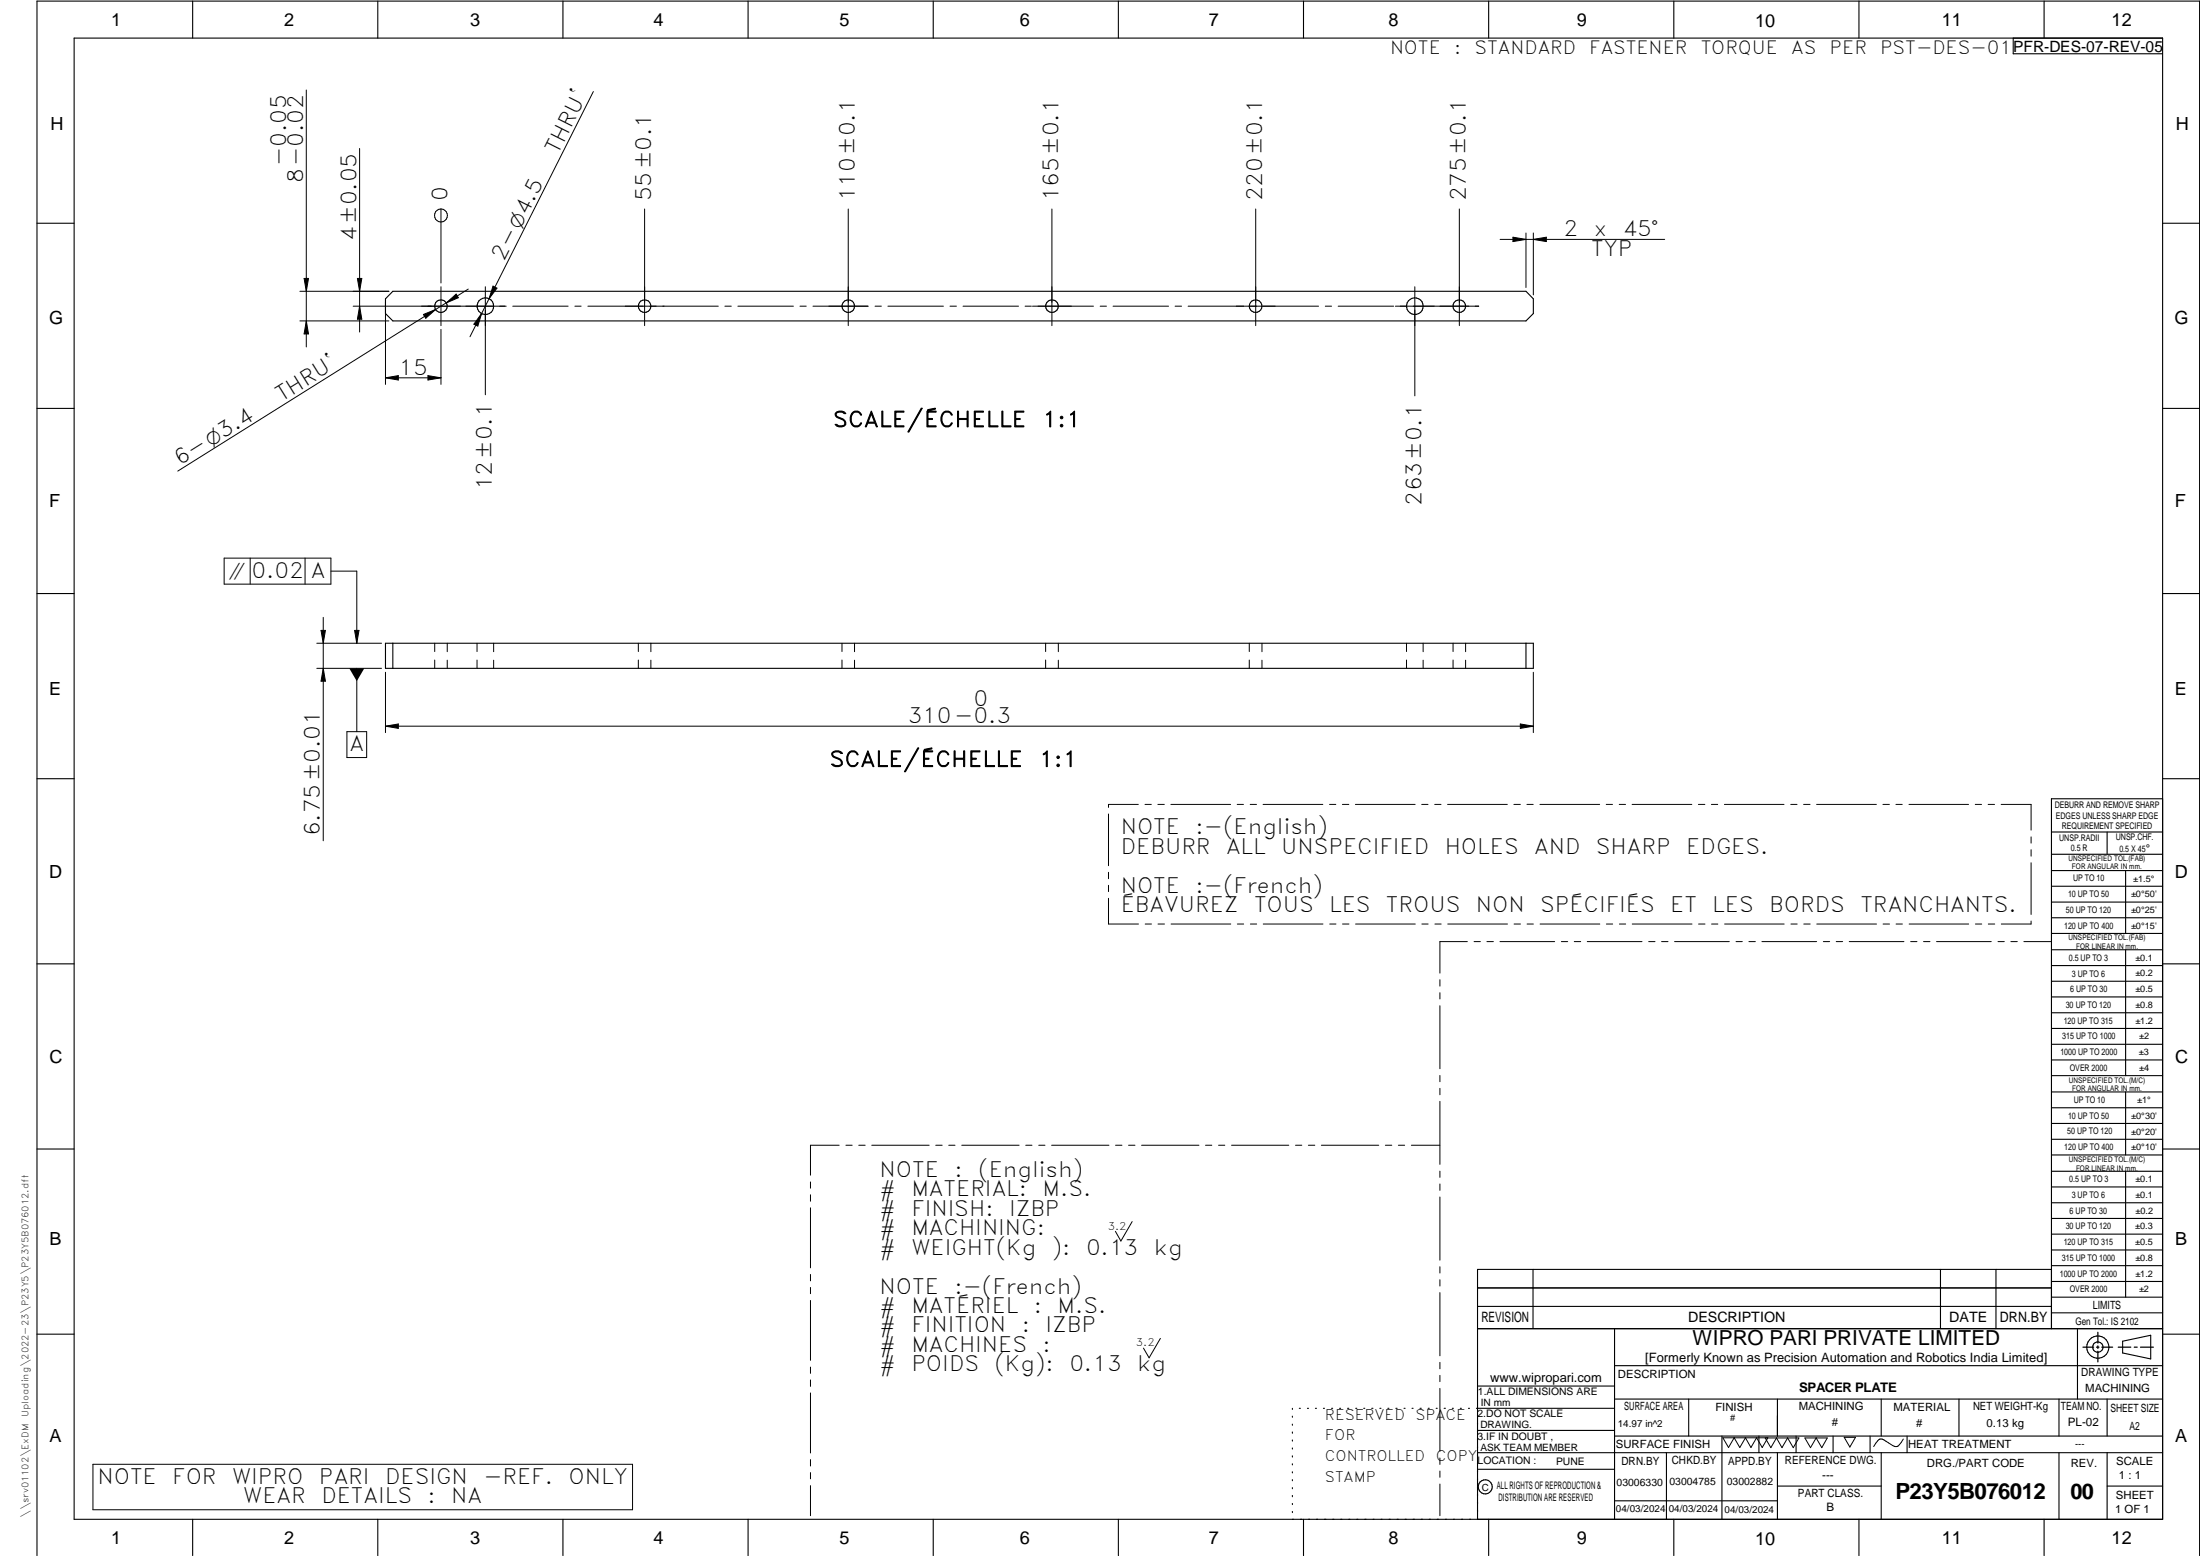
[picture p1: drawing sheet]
<svg xmlns="http://www.w3.org/2000/svg" width="594mm" height="420mm" viewBox="0 0 594 420" stroke-linecap="round" stroke-linejoin="round" font-family="sans-serif">
<g fill="none" stroke="#000" stroke-width=".3">
<path d="M20 10.3h564v400h-564zM52 .3v10M102 .3v10M152 .3v10M202 .3v10M252 .3v10M302 .3v10M352 .3v10M402 .3v10M452 .3v10M502 .3v10M543.6 10.3v4.2h40.4"/>
<path d="M552 .3v10M10 60.3h10M106.1 78.7h306l2 2v4l-2 2h-306l-2-2v-4zM584 60.3h10M10 110.3h10M584 110.3h10M10 160.3h10M104.1 173.7h310v6.8h-310zM106.1 173.7v6.8M412.1 173.7v6.8M584 160.3h10M10 210.3h10"/>
<path d="M584 215.7h-30v143.1M584 210.3h10M554 224.7h30M554 230.7h30M554 235.1h30M554 239.3h30M569 224.7v6M574 235.1v17M554 243.6h30M554 247.8h30M554 252.1h30M554 256.5h30"/>
<path d="M574 256.5v33.9M10 260.3h10M554 260.7h30M554 265h30M554 269.2h30M554 273.5h30M554 277.7h30M584 260.3h10M554 282h30M554 286.2h30M554 290.4h30M554 294.9h30"/>
<path d="M554 299.1h30M574 294.9v17M10 310.3h10M554 303.4h30M554 307.6h30M554 311.9h30M554 316.3h30M574 316.3v34M584 310.3h10M554 320.5h30M554 324.8h30M554 329h30"/>
<path d="M554 333.2h30M554 337.5h30M399 358.8h185M399 352.8h155M399 347.8h155M414 342.8v16M436 358.8v51.5M524 342.8v16M539 342.8v16M554 341.8h30M554 346h30M554 350.3h30"/>
<path d="M554 354.5h30M554 342.8h-155v67.5M561 358.8v19M10 360.3h10M399 374.3h37M436 368.8h148M436 377.8h148M456 377.8v10M480 377.8v10M508 377.8v10M529 377.8v10M556 377.8v10"/>
<path d="M569 377.8v10M573.2 362.2l7.6-1.6v6.3l-7.6-1.6zM584 360.3h10M349 380.3v.3M349 382.4v.3M349 384.6v.3M349 386.7v.3M349 388.8v.3M349 391v.3M349 393.1v.3M349 395.3v.3M349 397.4v.3"/>
<path d="M349 399.5v.3M350.9 380.3h.2M353.1 380.3h.2M355.2 380.3h.3M357.4 380.3h.3M359.6 380.3h.3M361.7 380.3h.3M363.9 380.3h.3M366.1 380.3h.3M368.3 380.3h.2M370.4 380.3h.3M372.6 380.3h.3"/>
<path d="M374.8 380.3h.3M376.9 380.3h.4M379.1 380.3h.3M381.3 380.3h.3M383.4 380.3h.4M385.6 380.3h.3M387.8 380.3h.3M390 380.3h.3M392.2 380.3h.3M394.3 380.3h.3M396.5 380.3h.3M398.7 380.3h37.3"/>
<path d="M399 386.2h37M399 396.7h37M436 387.8h148M450 392.3v18M465 387.8v22.5M475 387.8v4.5M480 392.3v18M485 387.8v4.5M495 387.8v4.5M505 387.8v4.5M508 392.3v18M515 387.8v4.5"/>
<path d="M556 392.3v18M569 392.3v18M584 392.3h-185M52 410.3v9.7M102 410.3v9.7M152 410.3v9.7M202 410.3v9.7M252 410.3v9.7M302 410.3v9.7M349 401.7v.3M349 403.8v.4M349 406v.3"/>
<path d="M349 408.1v.3M352 410.3v9.7M402 410.3v9.7M436 405.3h44M452 410.3v9.7M480 401.3h28M502 410.3v9.7M552 410.3v9.7M569 401.3h15M10 420v-419.7h584v419.7"/>
<circle cx="119.1" cy="82.7" r="1.71"/>
<circle cx="131.1" cy="82.7" r="2.23"/>
<circle cx="174.1" cy="82.7" r="1.7"/>
<circle cx="229.1" cy="82.7" r="1.69"/>
<circle cx="284.1" cy="82.7" r="1.71"/>
<circle cx="339.1" cy="82.7" r="1.71"/>
<circle cx="382.1" cy="82.7" r="2.24"/>
<circle cx="394.1" cy="82.7" r="1.71"/>
<circle cx="566.5" cy="363.8" r="2.99"/>
<circle cx="566.5" cy="363.7" r="1.41"/>
<circle cx="401.1" cy="401.5" r="1.9"/>
</g>
<path d="M566.5 359.7v3M562.5 363.8h2.9M566.1 363.8h.7M566.5 363.4v.7M566.5 364.9v2.8M567.6 363.8h2.9M572 363.8h3.4M576.3 363.8h.8M578 363.8h3.5" fill="none" stroke="#000" stroke-width=".34"/>
<g fill="none" stroke="#000" stroke-width=".27">
<path d="M82.7 24.3v69.4M160.2 24.7l-28.1 55.9M97.1 40.1v49.6M119.1 56.4v20M174.1 56.4v31.5M229.1 56.4v31.5M284 56.4v31.5M339.1 56.4v31.5M394.1 56.4v31.5M81 78.7h24M82.1 75.2h1.2l-.6 3.5zM96.5 75.2h1.2l-.6 3.5z"/>
<path d="M119.1 77.4v10.5M126.4 78.1l-8.8 5.5M131.1 77.4v29.2M133.1 77.3l1.1 .5-2.1 2.8zM382.1 77.4v29.5M405.1 64.6h44.4M408.6 64.1l3.5 .5-3.5 .6zM412.1 62.9v14.7M414.1 62.9v16.7M414.1 64.6l3.5-.5v1.1zM81 86.7h24M82.7 86.7l.6 3.5h-1.2z"/>
<path d="M95.4 82.7h41.3M97.1 82.7l.6 3.5h-1.2zM104.1 81.7v22.1M114.3 84.9l3.3-1.3-2.6 2.3zM117.6 83.6l-69.6 43.6M119.1 88.9v14.9M120.5 81.8l2.7-2.4 .6 1zM130 84.7l-1 3.4-1-.6zM132.1 80.6l-5.2 10.3M138.5 82.7h14.9M155.2 82.7h1.7M158.7 82.7h35.3"/>
<path d="M195.7 82.7h1.8M199.3 82.7h14.9M216 82.7h1.7M219.5 82.7h15M236.3 82.7h1.7M239.8 82.7h15M256.5 82.7h1.8M260 82.7h15M276.8 82.7h1.7M278.8 82.7h16.5M297.1 82.7h1.7M300.6 82.7h14.9"/>
<path d="M317.3 82.7h1.8M320.8 82.7h35.3M357.9 82.7h1.7M361.4 82.7h14.9M376.8 82.7h22.5M104.1 102l3.5-.6v1.2zM104.1 102h15M115.6 101.4l3.5 .6-3.5 .6zM60.5 150.7h28.9v7h-28.9zM67.6 150.7v7M82.4 150.7v7M89.4 154.2h6.9v19.5"/>
<path d="M85.5 173.7h17.5M86.7 170.2h1.2l-.6 3.5zM87.3 166.7v60.3M95.8 170.2h1.1l-.6 3.5zM117.4 173.7v2.2M117.4 178.2v2.3M120.8 173.7v2.3M120.8 178.3v2.2M128.8 173.7v2.2M128.8 178.2v2.3M133.3 173.7v2.3M133.3 178.3v2.2"/>
<path d="M172.4 173.7v2.2M172.4 178.2v2.3M175.8 173.7v2.3M175.8 178.3v2.2M227.4 173.7v2.2M227.4 178.2v2.3M230.8 173.7v2.3M230.8 178.3v2.2M282.4 173.7v2.2M282.4 178.2v2.3M285.8 173.7v2.3M285.8 178.3v2.2"/>
<path d="M337.3 173.7v2.2M337.3 178.2v2.3M340.8 173.7v2.3M340.8 178.3v2.2M379.8 173.7v2.2M379.8 178.2v2.3M384.3 173.7v2.3M384.3 178.3v2.2M392.4 173.7v2.2M392.4 178.2v2.3M395.8 173.7v2.3M395.8 178.3v2.2"/>
<path d="M85.5 180.5h17.5M87.3 180.5l.6 3.4h-1.2zM93.7 197.6h5.3v7h-5.3zM96.3 180.5v17.1M104.1 181.5v16.3M104.1 196.1l3.5-.6v1.2zM104.1 196.1h310M410.5 195.5l3.6 .6-3.6 .6zM414.1 181.5v16.3M299.3 219.8v14M307.4 217.2h-8.1v.8M309.2 217.2h1.7"/>
<path d="M312.7 217.2h1.7M316.2 217.2h16.1M334.1 217.2h1.7M337.6 217.2h1.7M341.1 217.2h16.1M359 217.2h1.7M362.5 217.2h1.7M366 217.2h16.1M383.9 217.2h1.7M387.4 217.2h1.7M390.9 217.2h16.1M408.8 217.2h1.7"/>
<path d="M412.3 217.2h1.7M415.8 217.2h16.2M433.7 217.2h1.7M437.3 217.2h1.6M440.7 217.2h16.2M458.6 217.2h1.8M462.1 217.2h1.7M465.7 217.2h16M483.6 217.2h1.7M487 217.2h1.8M490.6 217.2h16.1M508.5 217.2h1.7"/>
<path d="M512 217.2h1.7M515.5 217.2h16.1M533.4 217.2h1.7M536.9 217.2h1.7M540.4 217.2h8.1v7M299.3 235.5v1.8M299.3 239.1v1.6M548.5 226v1.7M548.5 229.4v1.8M548.5 233v13.9M299.3 242.6v6.9h8.1M309.2 249.5h1.7"/>
<path d="M312.7 249.5h1.7M316.2 249.5h16.2M334.1 249.5h1.7M337.6 249.5h1.7M341.1 249.5h16.1M359.1 249.5h1.7M362.5 249.5h1.8M366 249.5h16.2M384 249.5h1.6M387.5 249.5h1.7M390.9 249.5h16.2M396.2 254.3h-7.4v8.5"/>
<path d="M398.1 254.3h1.6M401.5 254.3h1.8M405 254.3h14.8M408.8 249.5h1.8M412.4 249.5h1.7M415.9 249.5h16.1M421.6 254.3h1.7M425.1 254.3h1.7M428.6 254.3h14.8M433.8 249.5h1.7M437.3 249.5h1.7M440.8 249.5h16.1"/>
<path d="M445.2 254.3h1.7M448.7 254.3h1.7M452.2 254.3h14.8M458.7 249.5h1.7M462.2 249.5h1.7M465.7 249.5h16.1M468.8 254.3h1.7M472.3 254.3h1.7M475.8 254.3h14.8M483.6 249.5h1.7M487.1 249.5h1.7M490.6 249.5h16.1"/>
<path d="M492.4 254.3h1.7M495.8 254.3h1.8M499.4 254.3h14.7M508.5 249.5h1.7M512 249.5h1.7M515.5 249.5h16.1M516 254.3h1.6M519.4 254.3h1.8M522.9 254.3h14.8M533.4 249.5h1.7M536.9 249.5h1.7M539.5 254.3h1.7"/>
<path d="M543 254.3h1.7M546.5 254.3h7.4M548.5 248.7v.8h-8.1M388.8 264.5v1.8M388.8 268.1v1.6M388.8 271.6v17M388.8 290.4v1.7M388.8 293.9v1.7M388.8 297.4v17M218.9 319.2v1.6M226.6 309.2h-7.7v8.1M228.4 309.2h1.7"/>
<path d="M231.9 309.2h1.7M235.4 309.2h15.5M252.7 309.2h1.7M256.2 309.2h1.7M259.7 309.2h15.5M277 309.2h1.7M280.5 309.2h1.7M284 309.2h15.5M301.2 309.2h1.8M304.8 309.2h1.7M308.3 309.2h15.5M325.5 309.2h1.7"/>
<path d="M329.1 309.2h1.6M332.6 309.2h15.4M349.8 309.2h1.7M353.3 309.2h1.7M356.8 309.2h15.5M374.1 309.2h1.7M377.6 309.2h1.7M381.1 309.2h7.7M388.8 316.2v1.7M388.8 319.7v1.7M218.9 322.6v1.8M218.9 326.1v16.2"/>
<path d="M305.7 329.9l-3 5.2-1.5-2.6M388.8 323.2v17.1M218.9 344.1v1.8M218.9 347.6v1.7M218.9 351.2v16.1M388.8 342.1v1.6M388.8 345.6v1.7M388.8 349v17.1M218.9 369.1v1.7M218.9 372.6v1.8M218.9 376.1v16.2M313.3 361.4l-3 5.2-1.5-2.6"/>
<path d="M388.8 367.9v1.7M388.8 371.4v1.7M388.8 374.9v17M25.1 395.4h145.7v12.3h-145.7zM218.9 394.1v1.8M218.9 397.6v1.7M388.8 393.7v1.7M388.8 397.2v1.7M465.2 388.2h12.2l-1.5 2.7-1.6-2.7-1.5 2.7-1.5-2.7-1.5 2.7-1.5-2.7-1.5 2.7zM476.7 388.3h9.1l-1.6 2.6-1.5-2.6-1.5 2.6-1.5-2.6-1.5 2.6zM487.4 388.3h6l-1.5 2.6-1.5-2.6-1.5 2.6zM498 388.1h3.1l-1.6 2.6z"/>
<path d="M514 388.6l-1.1 1.5a1.2 1.2 0 0 1-1.8 .3l-1.8-1.2a1.55 1.55 0 0 0-1.6-.6 1.55 1.55 0 0 0-1.2 1.1l-.5 .9M218.9 401.2v8.1M388.8 400.7v8.6"/>
<circle cx="119.1" cy="58.2" r="1.76"/>
</g>
<g fill="#000">
<path d="M82.1 75.2h1.2l-.6 3.5zM96.5 75.2h1.2l-.6 3.5zM120.5 81.8l2.7-2.4 .6 1zM133.1 77.3l1.1 .5-2.1 2.8zM408.6 64.1l3.5 .5-3.5 .6zM414.1 64.6l3.5-.5v1.1zM82.7 86.7l.6 3.5h-1.2zM97.1 82.7l.6 3.5h-1.2zM114.3 84.9l3.3-1.3-2.6 2.3zM130 84.7l-1 3.4-1-.6zM104.1 102l3.5-.6v1.2zM115.6 101.4l3.5 .6-3.5 .6z"/>
<path d="M86.7 170.2h1.2l-.6 3.5zM95.8 170.2h1.1l-.6 3.5zM87.3 180.5l.6 3.4h-1.2zM94.3 180.5h4.1l-2.1 3.4zM104.1 196.1l3.5-.6v1.2zM410.5 195.5l3.6 .6-3.6 .6z"/>
</g>
<text font-size="6" x="511.8" y="404.8">P23Y5B076012</text>
<text font-size="5.9" x="559.1" y="404.7">00</text>
<g font-size="5.7">
<text x="150.6" y="41.9" transform="rotate(-63 150.6 41.9)">THRU`</text>
<text x="77.3" y="44.8" transform="rotate(-90 77.3 44.8)">-0.05</text>
<text x="81.8" y="49.5" transform="rotate(-90 81.8 49.5)">8-0.02</text>
<text x="120.8" y="54.4" transform="rotate(-90 120.8 54.4)">0</text>
<text x="175.8" y="54.4" transform="rotate(-90 175.8 54.4)">55±0.1</text>
<text x="230.8" y="54.4" transform="rotate(-90 230.8 54.4)">110±0.1</text>
<text x="285.8" y="54.4" transform="rotate(-90 285.8 54.4)">165±0.1</text>
<text x="340.8" y="54.4" transform="rotate(-90 340.8 54.4)">220±0.1</text>
<text x="395.8" y="54.4" transform="rotate(-90 395.8 54.4)">275±0.1</text>
<text x="96.3" y="65.1" transform="rotate(-90 96.3 65.1)">4±0.05</text>
<text x="422.2" y="63.8">2</text>
<text x="430.4" y="63.8">x</text>
<text x="438.2" y="63.8">45°</text>
<text x="136.1" y="70.7" transform="rotate(-63 136.1 70.7)">2-O4.5</text>
<text x="429.7" y="69">TYP</text>
<text x="107.6" y="101.2">15</text>
<text x="76" y="108.7" transform="rotate(-32 76 108.7)">THRU`</text>
<text x="225" y="115.3">SCALE/ÉCHELLE</text>
<text x="281.5" y="115.3">1:1</text>
<text x="48.5" y="125.8" transform="rotate(-32 48.5 125.8)">6-O3.4</text>
<text x="132.8" y="132.4" transform="rotate(-90 132.8 132.4)">12±0.1</text>
<text x="383.8" y="136.7" transform="rotate(-90 383.8 136.7)">263±0.1</text>
<text x="67.9" y="156">0.02 A</text>
<text x="262.8" y="190.7">0</text>
<text x="245.1" y="195.2">310-0.3</text>
<text x="94.4" y="202.8">A</text>
<text x="224" y="207">SCALE/ÉCHELLE</text>
<text x="280.6" y="207">1:1</text>
<text x="86.4" y="225.8" transform="rotate(-90 86.4 225.8)">6.75±0.01</text>
<text x="302.6" y="225.3">NOTE</text>
<text x="322.8" y="225.3">:-(English)</text>
<text x="302.6" y="230.5">DEBURR</text>
<text x="331.1" y="230.5">ALL</text>
<text x="346" y="230.5">UNSPECIFIED</text>
<text x="390.1" y="230.5">HOLES</text>
<text x="414.3" y="230.5">AND</text>
<text x="431" y="230.5">SHARP</text>
<text x="455.3" y="230.5">EDGES.</text>
<text x="302.6" y="241">NOTE</text>
<text x="322.8" y="241">:-(French)</text>
<text x="302.6" y="246.3">ÉBAVUREZ</text>
<text x="338.6" y="246.3">TOUS</text>
<text x="358.9" y="246.3">LES</text>
<text x="374.3" y="246.3">TROUS</text>
<text x="398.6" y="246.3">NON</text>
<text x="415.9" y="246.3">SPÉCIFIÉS</text>
<text x="451" y="246.3">ET</text>
<text x="462.4" y="246.3">LES</text>
<text x="477.7" y="246.3">BORDS</text>
<text x="502.4" y="246.3">TRANCHANTS.</text>
<text x="237.5" y="317.8">NOTE</text>
<text x="257.7" y="317.8">:</text>
<text x="264.1" y="317.8">(English)</text>
<text x="237.5" y="323">#</text>
<text x="246.1" y="323">MATERIAL:</text>
<text x="281.5" y="323">M.S.</text>
<text x="237.5" y="328.3">#</text>
<text x="246.1" y="328.3">FINISH:</text>
<text x="272.5" y="328.3">IZBP</text>
<text x="237.5" y="333.5">#</text>
<text x="246.1" y="333.5">MACHINING:</text>
<text x="237.5" y="338.8">#</text>
<text x="246.1" y="338.8">WEIGHT(Kg</text>
<text x="284" y="338.8">):</text>
<text x="293.3" y="338.8">0.13</text>
<text x="311.6" y="338.8">kg</text>
<text x="237.5" y="349.3">NOTE</text>
<text x="257.7" y="349.3">:-(French)</text>
<text x="237.5" y="354.5">#</text>
<text x="237.5" y="359.8">#</text>
<text x="246.1" y="359.8">FINITION</text>
<text x="246.1" y="354.5">MATÉRIEL</text>
<text x="275.9" y="359.8">:</text>
<text x="279.2" y="354.5">:</text>
<text x="282.3" y="359.8">IZBP</text>
<text x="285.6" y="354.5">M.S.</text>
<text x="237.5" y="365">#</text>
<text x="246.1" y="365">MACHINES</text>
<text x="281.5" y="365">:</text>
<text x="237.5" y="370.3">#</text>
<text x="246.1" y="370.3">POIDS</text>
<text x="268.5" y="370.3">(Kg):</text>
<text x="288.8" y="370.3">0.13</text>
<text x="307.1" y="370.3">kg</text>
<text x="26.3" y="400.6">NOTE</text>
<text x="46.5" y="400.6">FOR</text>
<text x="62.7" y="400.6">WIPRO</text>
<text x="86.1" y="400.6">PARI</text>
<text x="104" y="400.6">DESIGN</text>
<text x="130.5" y="400.6">-REF.</text>
<text x="153.5" y="400.6">ONLY</text>
<text x="65.7" y="405.9">WEAR</text>
<text x="86.8" y="405.9">DETAILS</text>
<text x="115.4" y="405.9">:</text>
<text x="121.8" y="405.9">NA</text>
</g>
<text font-size="5.6" x="457" y="363.2">WIPRO PARI PRIVATE LIMITED</text>
<text font-size="5.4" x="61.8" y="156">i</text>
<g font-size="4.9">
<text x="30" y="6.9">1</text>
<text x="76.7" y="6.9">2</text>
<text x="127" y="6.9">3</text>
<text x="176.5" y="6.9">4</text>
<text x="226.7" y="6.9">5</text>
<text x="275.4" y="6.9">6</text>
<text x="326.4" y="6.9">7</text>
<text x="375" y="6.9">8</text>
<text x="425.8" y="6.9">9</text>
<text x="473.9" y="7.3">10</text>
<text x="524.3" y="6.9">11</text>
<text x="570.2" y="6.9">12</text>
<text x="375.4" y="14.5">NOTE</text>
<text x="392.7" y="14.5">:</text>
<text x="398.2" y="14.5">STANDARD</text>
<text x="429.2" y="14.5">FASTENER</text>
<text x="459.2" y="14.5">TORQUE</text>
<text x="483.7" y="14.5">AS</text>
<text x="494.1" y="14.5">PER</text>
<text x="507.7" y="14.5">PST-DES-01</text>
<text x="13.6" y="35.1">H</text>
<text x="587.6" y="35.1">H</text>
<text x="13.2" y="87.5">G</text>
<text x="587.2" y="87.5">G</text>
<text x="13.2" y="137">F</text>
<text x="587.2" y="137">F</text>
<text x="13.2" y="187.6">E</text>
<text x="587.2" y="187.6">E</text>
<text x="13.2" y="237">D</text>
<text x="587.2" y="237">D</text>
<text x="13.4" y="287.1">C</text>
<text x="587.4" y="287.1">C</text>
<text x="13.4" y="336.2">B</text>
<text x="587.4" y="336.2">B</text>
<text x="13.4" y="389.3">A</text>
<text x="587.4" y="389.3">A</text>
<text x="30" y="416.9">1</text>
<text x="76.7" y="416.9">2</text>
<text x="127" y="416.9">3</text>
<text x="176.5" y="416.9">4</text>
<text x="226.7" y="416.9">5</text>
<text x="275.4" y="416.9">6</text>
<text x="326.4" y="416.9">7</text>
<text x="375" y="416.9">8</text>
<text x="425.8" y="416.9">9</text>
<text x="473.9" y="417.3">10</text>
<text x="524.3" y="416.9">11</text>
<text x="570.2" y="416.9">12</text>
</g>
<text font-size="4.2" x="543.6" y="14">PFR-DES-07-REV-05</text>
<g font-size="3.9">
<text x="400" y="357.1">REVISION</text>
<text x="455.9" y="357.1">DESCRIPTION</text>
<text x="526.4" y="357.1">DATE</text>
<text x="540" y="357.1">DRN.BY</text>
<text x="357.8" y="383.3">RESERVED</text>
<text x="382.3" y="383.3">SPACE</text>
<text x="357.8" y="388.9">FOR</text>
<text x="357.8" y="394.5">CONTROLLED</text>
<text x="387.8" y="394.5">COPY</text>
<text x="357.8" y="400">STAMP</text>
</g>
<text font-size="3.6" x="485.8" y="375.8">SPACER PLATE</text>
<g font-size="3.5">
<text x="444.3" y="367.7">[Formerly Known as Precision Automation and Robotics India Limited]</text>
<text x="402.4" y="373.3">www.wipropari.com</text>
</g>
<g font-size="3.1">
<text x="565.1" y="353.5">LIMITS</text>
<text x="562" y="371.7">DRAWING TYPE</text>
<text x="436.9" y="372.1">DESCRIPTION</text>
<text x="563.1" y="375.9">MACHINING</text>
<text x="438.6" y="380.8">SURFACE AREA</text>
<text x="463.2" y="380.9">FINISH</text>
<text x="485.7" y="380.8">MACHINING</text>
<text x="511.3" y="380.9">MATERIAL</text>
<text x="532.8" y="380.7">NET WEIGHT-Kg</text>
<text x="556.5" y="380.7">TEAM NO.</text>
<text x="569.9" y="381.2">SHEET SIZE</text>
<text x="494.6" y="385.1">#</text>
<text x="517.4" y="385.3">#</text>
<text x="536.4" y="385.3">0.13 kg</text>
<text x="558.4" y="385.1">PL-02</text>
<text x="575" y="386.1">A2</text>
<text x="436.3" y="391">SURFACE FINISH</text>
<text x="437.8" y="395.5">DRN.BY</text>
<text x="451.4" y="395.4">CHKD.BY</text>
<text x="466.6" y="395.5">APPD.BY</text>
<text x="482" y="395.4">REFERENCE DWG.</text>
<text x="515.3" y="391.1">HEAT TREATMENT</text>
<text x="571.4" y="395.6">SCALE</text>
<text x="492.1" y="399.4">---</text>
<text x="520.4" y="396.2">DRG./PART CODE</text>
<text x="559.2" y="396.1">REV.</text>
<text x="572.2" y="399.5">1 : 1</text>
<text x="485.5" y="404.3">PART CLASS.</text>
<text x="493.2" y="407.9">B</text>
<text x="571.4" y="404.7">SHEET</text>
<text x="571.2" y="408.4">1 OF 1</text>
</g>
<text font-size="3" x="579.5" y="230.1">°</text>
<g font-size="2.8">
<text x="299.1" y="332.1">3.2</text>
<text x="560.4" y="357.7">Gen Tol.: IS 2102</text>
<text x="306.7" y="363.6">3.2</text>
<text x="399.1" y="376.6">1.ALL DIMENSIONS ARE</text>
<text x="399" y="382.7">2.DO NOT SCALE</text>
<text x="399" y="388.7">3.IF IN DOUBT ,</text>
<text x="399" y="395.4">LOCATION :</text>
<text x="420.2" y="395.6">PUNE</text>
<text x="404.2" y="402">ALL RIGHTS OF REPRODUCTION &amp;</text>
<text x="436.5" y="401.2">03006330</text>
<text x="450.8" y="400.9">03004785</text>
<text x="466.3" y="401">03002882</text>
<text x="404.7" y="405.4">DISTRIBUTION ARE RESERVED</text>
</g>
<g font-size="2.7">
<text x="399.9" y="379.7">IN mm</text>
<text x="399.7" y="385.7">DRAWING.</text>
<text x="436.9" y="385.4">14.97 in^2</text>
<text x="399.7" y="391.8">ASK TEAM MEMBER</text>
<text x="400.1" y="402.5">C</text>
<text x="436.4" y="408.3">04/03/2024</text>
<text x="450.6" y="408.4">04/03/2024</text>
<text x="465.7" y="408.5">04/03/2024</text>
</g>
<g font-size="2.5">
<text x="554.9" y="218.3">DEBURR AND REMOVE SHARP</text>
<text x="555.2" y="221">EDGES UNLESS SHARP EDGE</text>
<text x="556.1" y="227.1">UNSP.RADII</text>
<text x="556.8" y="223.8">REQUIREMENT SPECIFIED</text>
<text x="571.4" y="226.9">UNSP.CHF.</text>
<text x="559.2" y="229.9">0.5 R</text>
<text x="572.3" y="230.1">0.5 X 45</text>
<text x="559.8" y="238">UP TO 10</text>
<text x="576.1" y="238.1">±1.5°</text>
<text x="558.5" y="242.2">10 UP TO 50</text>
<text x="575.5" y="242.3">±0°50'</text>
<text x="557.4" y="250.7">120 UP TO 400</text>
<text x="557.9" y="246.5">50 UP TO 120</text>
<text x="575.5" y="250.7">±0°15'</text>
<text x="575.5" y="246.5">±0°25'</text>
<text x="558.7" y="259.4">0.5 UP TO 3</text>
<text x="559.5" y="263.7">3 UP TO 6</text>
<text x="576.6" y="263.6">±0.2</text>
<text x="576.6" y="259.4">±0.1</text>
<text x="559" y="267.9">6 UP TO 30</text>
<text x="576.6" y="267.9">±0.5</text>
<text x="557.8" y="272.2">30 UP TO 120</text>
<text x="576.6" y="272.2">±0.8</text>
<text x="556.9" y="280.7">315 UP TO 1000</text>
<text x="557.3" y="276.4">120 UP TO 315</text>
<text x="576.6" y="276.4">±1.2</text>
<text x="577.7" y="280.7">±2</text>
<text x="556.4" y="284.9">1000 UP TO 2000</text>
<text x="577.6" y="284.9">±3</text>
<text x="558.9" y="289.2">OVER 2000</text>
<text x="577.7" y="289.3">±4</text>
<text x="560" y="297.9">UP TO 10</text>
<text x="577.1" y="297.9">±1°</text>
<text x="558.5" y="302.1">10 UP TO 50</text>
<text x="575.5" y="302.1">±0°30'</text>
<text x="557.4" y="310.6">120 UP TO 400</text>
<text x="558.2" y="306.3">50 UP TO 120</text>
<text x="575.5" y="310.6">±0°10'</text>
<text x="575.5" y="306.4">±0°20'</text>
<text x="558.8" y="319.2">0.5 UP TO 3</text>
<text x="559.4" y="323.4">3 UP TO 6</text>
<text x="576.6" y="319.2">±0.1</text>
<text x="576.6" y="323.5">±0.1</text>
<text x="558.9" y="327.7">6 UP TO 30</text>
<text x="576.7" y="327.7">±0.2</text>
<text x="557.8" y="332">30 UP TO 120</text>
<text x="576.6" y="332">±0.3</text>
<text x="556.8" y="340.5">315 UP TO 1000</text>
<text x="557.3" y="336.3">120 UP TO 315</text>
<text x="576.6" y="336.3">±0.5</text>
<text x="576.6" y="340.5">±0.8</text>
<text x="556.2" y="344.7">1000 UP TO 2000</text>
<text x="576.6" y="344.7">±1.2</text>
<text x="558.9" y="349">OVER 2000</text>
<text x="577.6" y="349">±2</text>
<text x="467.2" y="383.8">#</text>
<text x="560.4" y="390.7">---</text>
</g>
<g font-size="2.4">
<text x="7.7" y="382.7" transform="rotate(-90 7.7 382.7)">Uploading\2022-23\P23Y5\P23Y5B076012.dft</text>
<text x="7.7" y="409.8" transform="rotate(-90 7.7 409.8)">\\srv01102\ExDM</text>
</g>
<g font-size="2.1">
<text x="558.5" y="232.4">UNSPECIFIED TOL.(FAB)</text>
<text x="559.5" y="234.7">FOR ANGULAR IN mm.</text>
<text x="558.6" y="253.9">UNSPECIFIED TOL.(FAB)</text>
<text x="560.7" y="256.3">FOR LINEAR IN mm.</text>
<text x="558.7" y="292.3">UNSPECIFIED TOL.(M/C)</text>
<text x="559.6" y="294.7">FOR ANGULAR IN mm.</text>
<text x="558.7" y="313.7">UNSPECIFIED TOL.(M/C)</text>
<text x="560.6" y="316.1">FOR LINEAR IN mm.</text>
</g>
</svg>
